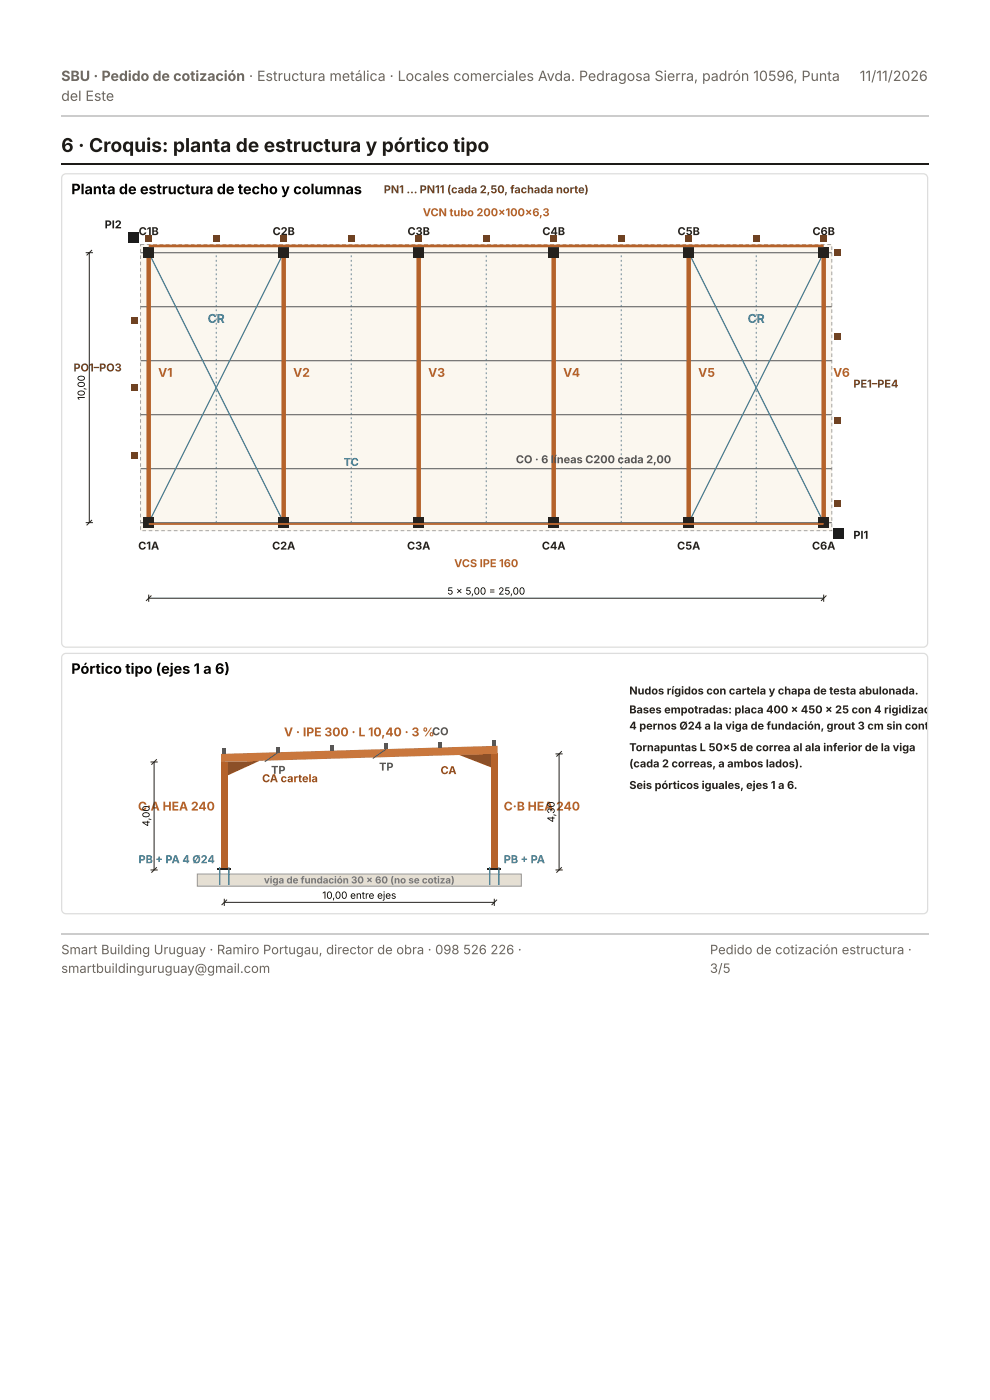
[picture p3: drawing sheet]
<svg xmlns="http://www.w3.org/2000/svg" width="210mm" height="297mm" viewBox="0 0 210 297" stroke-linecap="round" stroke-linejoin="round" font-family="sans-serif">
<path d="M13 24.7h184.1M13 198.3h184.1" fill="none" stroke="#ccc" stroke-width=".26"/>
<path d="M13 34.8h184.1" fill="none" stroke="#1d1b18" stroke-width=".26"/>
<path d="M13.4 37.2l.6-.3h182.1a.93 .93 0 0 1 .9 .9v98.7a.93 .93 0 0 1-.9 1h-182.1a.93 .93 0 0 1-.9-1v-98.7zM13.4 139l.6-.2h182.1a.93 .93 0 0 1 .9 .9v53.4a.93 .93 0 0 1-.9 1h-182.1a.93 .93 0 0 1-.9-1v-53.4z" fill="none" stroke="#ddd" stroke-width=".26"/>
<path d="M29.9 51.9h146.7v60.8h-146.7z" fill="#fbf7ef"/>
<path d="M31.2 51.9h.8v.1h-.8zM32.5 51.9h.8v.1h-.8zM33.9 51.9h.7v.1h-.7zM35.2 51.9h.8v.1h-.8zM36.5 51.9h.8v.1h-.8zM37.9 51.9h.7v.1h-.7zM39.2 51.9h.8v.1h-.8zM40.6 51.9h.7v.1h-.7zM41.9 51.9h.8v.1h-.8zM43.2 51.9h.8v.1h-.8zM44.6 51.9h.7v.1h-.7zM45.9 51.9h.8v.1h-.8zM47.2 51.9h.8v.1h-.8zM48.6 51.9h.8v.1h-.8zM49.9 51.9h.8v.1h-.8zM51.3 51.9h.7v.1h-.7zM52.6 51.9h.8v.1h-.8zM53.9 51.9h.8v.1h-.8zM55.3 51.9h.7v.1h-.7zM56.6 51.9h.8v.1h-.8zM58 51.9h.7v.1h-.7zM59.3 51.9h.8v.1h-.8zM60.6 51.9h.8v.1h-.8zM62 51.9h.7v.1h-.7zM63.3 51.9h.8v.1h-.8zM64.6 51.9h.8v.1h-.8zM66 51.9h.7v.1h-.7zM67.3 51.9h.8v.1h-.8zM68.7 51.9h.7v.1h-.7zM70 51.9h.8v.1h-.8zM71.3 51.9h.8v.1h-.8zM72.7 51.9h.7v.1h-.7zM74 51.9h.8v.1h-.8zM75.3 51.9h.8v.1h-.8zM76.7 51.9h.7v.1h-.7zM78 51.9h.8v.1h-.8zM79.4 51.9h.7v.1h-.7zM80.7 51.9h.8v.1h-.8zM82 51.9h.8v.1h-.8zM83.4 51.9h.7v.1h-.7zM84.7 51.9h.8v.1h-.8zM86 51.9h.8v.1h-.8zM87.4 51.9h.7v.1h-.7zM88.7 51.9h.8v.1h-.8zM90.1 51.9h.7v.1h-.7zM91.4 51.9h.8v.1h-.8zM92.7 51.9h.8v.1h-.8zM94.1 51.9h.7v.1h-.7zM95.4 51.9h.8v.1h-.8zM96.7 51.9h.8v.1h-.8zM98.1 51.9h.7v.1h-.7zM99.4 51.9h.8v.1h-.8zM100.8 51.9h.7v.1h-.7zM102.1 51.9h.8v.1h-.8zM103.4 51.9h.8v.1h-.8zM104.8 51.9h.7v.1h-.7zM106.1 51.9h.8v.1h-.8zM107.4 51.9h.8v.1h-.8zM108.8 51.9h.8v.1h-.8zM110.1 51.9h.8v.1h-.8zM111.5 51.9h.7v.1h-.7zM112.8 51.9h.8v.1h-.8zM114.1 51.9h.8v.1h-.8zM115.5 51.9h.7v.1h-.7zM116.8 51.9h.8v.1h-.8zM118.2 51.9h.7v.1h-.7zM119.5 51.9h.8v.1h-.8zM120.8 51.9h.8v.1h-.8zM122.2 51.9h.7v.1h-.7zM123.5 51.9h.8v.1h-.8zM124.8 51.9h.8v.1h-.8zM126.2 51.9h.7v.1h-.7zM127.5 51.9h.8v.1h-.8zM128.9 51.9h.7v.1h-.7zM130.2 51.9h.8v.1h-.8zM131.5 51.9h.8v.1h-.8zM132.9 51.9h.7v.1h-.7zM134.2 51.9h.8v.1h-.8zM135.5 51.9h.8v.1h-.8zM136.9 51.9h.7v.1h-.7zM138.2 51.9h.8v.1h-.8zM139.6 51.9h.7v.1h-.7zM140.9 51.9h.8v.1h-.8zM142.2 51.9h.8v.1h-.8zM143.6 51.9h.7v.1h-.7zM144.9 51.9h.8v.1h-.8zM146.2 51.9h.8v.1h-.8zM147.6 51.9h.7v.1h-.7zM148.9 51.9h.8v.1h-.8zM150.3 51.9h.7v.1h-.7zM151.6 51.9h.8v.1h-.8zM152.9 51.9h.8v.1h-.8zM154.3 51.9h.7v.1h-.7zM155.6 51.9h.8v.1h-.8zM156.9 51.9h.8v.1h-.8zM158.3 51.9h.8v.1h-.8zM159.6 51.9h.8v.1h-.8zM161 51.9h.7v.1h-.7zM162.3 51.9h.8v.1h-.8zM163.6 51.9h.8v.1h-.8zM165 51.9h.7v.1h-.7zM166.3 51.9h.8v.1h-.8zM167.7 51.9h.7v.1h-.7zM169 51.9h.8v.1h-.8zM170.3 51.9h.8v.1h-.8zM171.7 51.9h.7v.1h-.7zM173 51.9h.8v.1h-.8zM174.3 51.9h.8v.1h-.8zM175.7 51.9h.7v.1h-.7zM176.5 52.3h.2v.8h-.2zM176.5 53.7h.2v.7h-.2zM176.5 55h.2v.8h-.2zM176.5 56.3h.2v.8h-.2zM176.5 57.7h.2v.7h-.2zM176.5 59h.2v.8h-.2zM176.5 60.4h.2v.7h-.2zM176.5 61.7h.2v.8h-.2zM176.5 63h.2v.8h-.2zM176.5 64.4h.2v.7h-.2zM176.5 65.7h.2v.8h-.2zM176.5 67h.2v.8h-.2zM176.5 68.4h.2v.7h-.2zM176.5 69.7h.2v.8h-.2zM176.5 71.1h.2v.7h-.2zM176.5 72.4h.2v.8h-.2zM176.5 73.7h.2v.8h-.2zM176.5 75.1h.2v.7h-.2zM176.5 76.4h.2v.8h-.2zM176.5 77.7h.2v.8h-.2zM176.5 79.1h.2v.8h-.2zM176.5 80.4h.2v.8h-.2zM176.5 81.8h.2v.7h-.2zM176.5 83.1h.2v.8h-.2zM176.5 84.4h.2v.8h-.2zM176.5 85.8h.2v.7h-.2zM176.5 87.1h.2v.8h-.2zM176.5 88.5h.2v.7h-.2zM176.5 89.8h.2v.8h-.2zM176.5 91.1h.2v.8h-.2zM176.5 92.5h.2v.7h-.2zM176.5 93.8h.2v.8h-.2zM176.5 95.1h.2v.8h-.2zM176.5 96.5h.2v.7h-.2zM176.5 97.8h.2v.8h-.2zM176.5 99.2h.2v.7h-.2zM176.5 100.5h.2v.8h-.2zM176.5 101.8h.2v.8h-.2zM176.5 103.2h.2v.7h-.2zM176.5 104.5h.2v.8h-.2zM176.5 105.8h.2v.8h-.2zM176.5 107.2h.2v.7h-.2zM176.5 108.5h.2v.8h-.2zM176.5 109.9h.2v.7h-.2zM176.5 111.2h.2v.8h-.2zM176.1 112.6l.5 .1-.1-.2h.2v.3h-.6zM174.7 112.6h.8v.2h-.8zM173.4 112.6h.7v.2h-.7zM172 112.6h.8v.2h-.8zM170.7 112.6h.8v.2h-.8zM169.4 112.6h.7v.2h-.7zM168 112.6h.8v.2h-.8zM166.7 112.6h.8v.2h-.8zM165.4 112.6h.7v.2h-.7zM164 112.6h.8v.2h-.8zM162.7 112.6h.7v.2h-.7zM161.3 112.6h.8v.2h-.8zM160 112.6h.8v.2h-.8zM158.7 112.6h.7v.2h-.7zM157.3 112.6h.8v.2h-.8zM156 112.6h.8v.2h-.8zM154.7 112.6h.7v.2h-.7zM153.3 112.6h.8v.2h-.8zM152 112.6h.7v.2h-.7zM150.6 112.6h.8v.2h-.8zM149.3 112.6h.8v.2h-.8zM148 112.6h.7v.2h-.7zM146.6 112.6h.8v.2h-.8zM145.3 112.6h.8v.2h-.8zM144 112.6h.7v.2h-.7zM142.6 112.6h.8v.2h-.8zM141.3 112.6h.7v.2h-.7zM139.9 112.6h.8v.2h-.8zM138.6 112.6h.8v.2h-.8zM137.3 112.6h.7v.2h-.7zM135.9 112.6h.8v.2h-.8zM134.6 112.6h.8v.2h-.8zM133.3 112.6h.7v.2h-.7zM131.9 112.6h.8v.2h-.8zM130.6 112.6h.7v.2h-.7zM129.2 112.6h.8v.2h-.8zM127.9 112.6h.8v.2h-.8zM126.6 112.6h.7v.2h-.7zM125.2 112.6h.8v.2h-.8zM123.9 112.6h.7v.2h-.7zM122.5 112.6h.8v.2h-.8zM121.2 112.6h.8v.2h-.8zM119.9 112.6h.7v.2h-.7zM118.5 112.6h.8v.2h-.8zM117.2 112.6h.8v.2h-.8zM115.9 112.6h.7v.2h-.7zM114.5 112.6h.8v.2h-.8zM113.2 112.6h.7v.2h-.7zM111.8 112.6h.8v.2h-.8zM110.5 112.6h.8v.2h-.8zM109.2 112.6h.7v.2h-.7zM107.8 112.6h.8v.2h-.8zM106.5 112.6h.8v.2h-.8zM105.2 112.6h.7v.2h-.7zM103.8 112.6h.8v.2h-.8zM102.5 112.6h.7v.2h-.7zM101.1 112.6h.8v.2h-.8zM99.8 112.6h.8v.2h-.8zM98.5 112.6h.7v.2h-.7zM97.1 112.6h.8v.2h-.8zM95.8 112.6h.8v.2h-.8zM94.5 112.6h.7v.2h-.7zM93.1 112.6h.8v.2h-.8zM91.8 112.6h.7v.2h-.7zM90.4 112.6h.8v.2h-.8zM89.1 112.6h.8v.2h-.8zM87.8 112.6h.7v.2h-.7zM86.4 112.6h.8v.2h-.8zM85.1 112.6h.8v.2h-.8zM83.8 112.6h.7v.2h-.7zM82.4 112.6h.8v.2h-.8zM81.1 112.6h.7v.2h-.7zM79.7 112.6h.8v.2h-.8zM78.4 112.6h.8v.2h-.8zM77.1 112.6h.7v.2h-.7zM75.7 112.6h.8v.2h-.8zM74.4 112.6h.8v.2h-.8zM73 112.6h.8v.2h-.8zM71.7 112.6h.8v.2h-.8zM70.4 112.6h.7v.2h-.7zM69 112.6h.8v.2h-.8zM67.7 112.6h.8v.2h-.8zM66.4 112.6h.7v.2h-.7zM65 112.6h.8v.2h-.8zM63.7 112.6h.7v.2h-.7zM62.3 112.6h.8v.2h-.8zM61 112.6h.8v.2h-.8zM59.7 112.6h.7v.2h-.7zM58.3 112.6h.8v.2h-.8zM57 112.6h.8v.2h-.8zM55.7 112.6h.7v.2h-.7zM54.3 112.6h.8v.2h-.8zM53 112.6h.7v.2h-.7zM51.6 112.6h.8v.2h-.8zM50.3 112.6h.8v.2h-.8zM49 112.6h.7v.2h-.7zM47.6 112.6h.8v.2h-.8zM46.3 112.6h.8v.2h-.8zM45 112.6h.7v.2h-.7zM43.6 112.6h.8v.2h-.8zM42.3 112.6h.7v.2h-.7zM40.9 112.6h.8v.2h-.8zM39.6 112.6h.8v.2h-.8zM38.3 112.6h.7v.2h-.7zM36.9 112.6h.8v.2h-.8zM35.6 112.6h.8v.2h-.8zM34.3 112.6h.7v.2h-.7zM32.9 112.6h.8v.2h-.8zM31.6 112.6h.7v.2h-.7zM30.2 112.6h.8v.2h-.8zM29.8 111.8h.2v.7h-.2zM29.8 110.4h.2v.8h-.2zM29.8 109.1h.2v.8h-.2zM29.8 107.8h.2v.7h-.2zM29.8 106.4h.2v.8h-.2zM29.8 105.1h.2v.7h-.2zM29.8 103.7h.2v.8h-.2zM29.8 102.4h.2v.8h-.2zM29.8 101.1h.2v.7h-.2zM29.8 99.7h.2v.8h-.2zM29.8 98.4h.2v.8h-.2zM29.8 97.1h.2v.7h-.2zM29.8 95.7h.2v.8h-.2zM29.8 94.4h.2v.7h-.2zM29.8 93h.2v.8h-.2zM29.8 91.7h.2v.8h-.2zM29.8 90.4h.2v.7h-.2zM29.8 89h.2v.8h-.2zM29.8 87.7h.2v.8h-.2zM29.8 86.3h.2v.8h-.2zM29.8 85h.2v.8h-.2zM29.8 83.7h.2v.7h-.2zM29.8 82.3h.2v.8h-.2zM29.8 81h.2v.8h-.2zM29.8 79.7h.2v.7h-.2zM29.8 78.3h.2v.8h-.2zM29.8 77h.2v.7h-.2zM29.8 75.6h.2v.8h-.2zM29.8 74.3h.2v.8h-.2zM29.8 73h.2v.7h-.2zM29.8 71.6h.2v.8h-.2zM29.8 70.3h.2v.8h-.2zM29.8 69h.2v.7h-.2zM29.8 67.6h.2v.8h-.2zM29.8 66.3h.2v.7h-.2zM29.8 64.9h.2v.8h-.2zM29.8 63.6h.2v.8h-.2zM29.8 62.3h.2v.7h-.2zM29.8 60.9h.2v.8h-.2zM29.8 59.6h.2v.8h-.2zM29.8 58.3h.2v.7h-.2zM29.8 56.9h.2v.8h-.2zM29.8 55.6h.2v.7h-.2zM29.8 54.2h.2v.8h-.2zM29.8 52.9h.2v.8h-.2zM29.8 51.9h.8v.1l-.7-.1 .1 .4h-.2z" fill="#999"/>
<path d="M29.9 53.7h146.7M29.9 76.6h146.7M29.9 65.1h146.7M29.9 99.5h146.7M29.9 88.1h146.7M29.9 111h146.7" fill="none" stroke="#777" stroke-width=".27"/>
<g fill="#2f6f86">
<path d="M45.8 110.6h.2v.4h-.2zM45.8 109.7h.2v.3h-.2zM45.8 108.7h.2v.4h-.2zM45.8 107.8h.2v.3h-.2zM45.8 106.8h.2v.4h-.2zM45.8 105.8h.2v.4h-.2zM45.8 104.9h.2v.4h-.2zM45.8 103.9h.2v.4h-.2zM45.8 103h.2v.4h-.2zM45.8 102h.2v.4h-.2zM45.8 101.1h.2v.3h-.2zM45.8 100.1h.2v.4h-.2zM45.8 99.2h.2v.3h-.2zM45.8 98.2h.2v.4h-.2zM45.8 97.2h.2v.4h-.2zM45.8 96.3h.2v.4h-.2zM45.8 95.3h.2v.4h-.2zM45.8 94.4h.2v.4h-.2zM45.8 93.4h.2v.4h-.2zM45.8 92.5h.2v.3h-.2zM45.8 91.5h.2v.4h-.2zM45.8 90.6h.2v.3h-.2zM45.8 89.6h.2v.4h-.2zM45.8 88.6h.2v.4h-.2zM45.8 87.7h.2v.4h-.2zM45.8 86.7h.2v.4h-.2zM45.8 85.8h.2v.4h-.2zM45.8 84.8h.2v.4h-.2zM45.8 83.9h.2v.3h-.2zM45.8 82.9h.2v.4h-.2zM45.8 82h.2v.3h-.2zM45.8 81h.2v.4h-.2zM45.8 80h.2v.4h-.2zM45.8 79.1h.2v.4h-.2zM45.8 78.1h.2v.4h-.2zM45.8 77.2h.2v.4h-.2zM45.8 76.2h.2v.4h-.2zM45.8 75.3h.2v.3h-.2zM45.8 74.3h.2v.4h-.2zM45.8 73.4h.2v.3h-.2zM45.8 72.4h.2v.4h-.2zM45.8 71.4h.2v.4h-.2zM45.8 70.5h.2v.4h-.2zM45.8 69.5h.2v.4h-.2zM45.8 68.6h.2v.4h-.2zM45.8 67.6h.2v.4h-.2zM45.8 66.7h.2v.3h-.2zM45.8 65.7h.2v.4h-.2zM45.8 64.8h.2v.3h-.2zM45.8 63.8h.2v.4h-.2zM45.8 62.8h.2v.4h-.2zM45.8 61.9h.2v.4h-.2zM45.8 60.9h.2v.4h-.2zM45.8 60h.2v.4h-.2zM45.8 59h.2v.4h-.2zM45.8 58.1h.2v.3h-.2zM45.8 57.1h.2v.4h-.2zM45.8 56.2h.2v.3h-.2zM45.8 55.2h.2v.4h-.2zM45.8 54.2h.2v.4h-.2z"/>
<path d="M74.5 110.6h.2v.4h-.2zM74.5 109.7h.2v.3h-.2zM74.5 108.7h.2v.4h-.2zM74.5 107.8h.2v.3h-.2zM74.5 106.8h.2v.4h-.2zM74.5 105.8h.2v.4h-.2zM74.5 104.9h.2v.4h-.2zM74.5 103.9h.2v.4h-.2zM74.5 103h.2v.4h-.2zM74.5 102h.2v.4h-.2zM74.5 101.1h.2v.3h-.2zM74.5 100.1h.2v.4h-.2zM74.5 99.2h.2v.3h-.2zM74.5 98.2h.2v.4h-.2zM74.5 97.2h.2v.4h-.2zM74.5 96.3h.2v.4h-.2zM74.5 95.3h.2v.4h-.2zM74.5 94.4h.2v.4h-.2zM74.5 93.4h.2v.4h-.2zM74.5 92.5h.2v.3h-.2zM74.5 91.5h.2v.4h-.2zM74.5 90.6h.2v.3h-.2zM74.5 89.6h.2v.4h-.2zM74.5 88.6h.2v.4h-.2zM74.5 87.7h.2v.4h-.2zM74.5 86.7h.2v.4h-.2zM74.5 85.8h.2v.4h-.2zM74.5 84.8h.2v.4h-.2zM74.5 83.9h.2v.3h-.2zM74.5 82.9h.2v.4h-.2zM74.5 82h.2v.3h-.2zM74.5 81h.2v.4h-.2zM74.5 80h.2v.4h-.2zM74.5 79.1h.2v.4h-.2zM74.5 78.1h.2v.4h-.2zM74.5 77.2h.2v.4h-.2zM74.5 76.2h.2v.4h-.2zM74.5 75.3h.2v.3h-.2zM74.5 74.3h.2v.4h-.2zM74.5 73.4h.2v.3h-.2zM74.5 72.4h.2v.4h-.2zM74.5 71.4h.2v.4h-.2zM74.5 70.5h.2v.4h-.2zM74.5 69.5h.2v.4h-.2zM74.5 68.6h.2v.4h-.2zM74.5 67.6h.2v.4h-.2zM74.5 66.7h.2v.3h-.2zM74.5 65.7h.2v.4h-.2zM74.5 64.8h.2v.3h-.2zM74.5 63.8h.2v.4h-.2zM74.5 62.8h.2v.4h-.2zM74.5 61.9h.2v.4h-.2zM74.5 60.9h.2v.4h-.2zM74.5 60h.2v.4h-.2zM74.5 59h.2v.4h-.2zM74.5 58.1h.2v.3h-.2zM74.5 57.1h.2v.4h-.2zM74.5 56.2h.2v.3h-.2zM74.5 55.2h.2v.4h-.2zM74.5 54.2h.2v.4h-.2z"/>
<path d="M103.2 110.6h.1v.4h-.1zM103.2 109.7h.1v.3h-.1zM103.2 108.7h.1v.4h-.1zM103.2 107.8h.1v.3h-.1zM103.2 106.8h.1v.4h-.1zM103.2 105.8h.1v.4h-.1zM103.2 104.9h.1v.4h-.1zM103.2 103.9h.1v.4h-.1zM103.2 103h.1v.4h-.1zM103.2 102h.1v.4h-.1zM103.2 101.1h.1v.3h-.1zM103.2 100.1h.1v.4h-.1zM103.2 99.2h.1v.3h-.1zM103.2 98.2h.1v.4h-.1zM103.2 97.2h.1v.4h-.1zM103.2 96.3h.1v.4h-.1zM103.2 95.3h.1v.4h-.1zM103.2 94.4h.1v.4h-.1zM103.2 93.4h.1v.4h-.1zM103.2 92.5h.1v.3h-.1zM103.2 91.5h.1v.4h-.1zM103.2 90.6h.1v.3h-.1zM103.2 89.6h.1v.4h-.1zM103.2 88.6h.1v.4h-.1zM103.2 87.7h.1v.4h-.1zM103.2 86.7h.1v.4h-.1zM103.2 85.8h.1v.4h-.1zM103.2 84.8h.1v.4h-.1zM103.2 83.9h.1v.3h-.1zM103.2 82.9h.1v.4h-.1zM103.2 82h.1v.3h-.1zM103.2 81h.1v.4h-.1zM103.2 80h.1v.4h-.1zM103.2 79.1h.1v.4h-.1zM103.2 78.1h.1v.4h-.1zM103.2 77.2h.1v.4h-.1zM103.2 76.2h.1v.4h-.1zM103.2 75.3h.1v.3h-.1zM103.2 74.3h.1v.4h-.1zM103.2 73.4h.1v.3h-.1zM103.2 72.4h.1v.4h-.1zM103.2 71.4h.1v.4h-.1zM103.2 70.5h.1v.4h-.1zM103.2 69.5h.1v.4h-.1zM103.2 68.6h.1v.4h-.1zM103.2 67.6h.1v.4h-.1zM103.2 66.7h.1v.3h-.1zM103.2 65.7h.1v.4h-.1zM103.2 64.8h.1v.3h-.1zM103.2 63.8h.1v.4h-.1zM103.2 62.8h.1v.4h-.1zM103.2 61.9h.1v.4h-.1zM103.2 60.9h.1v.4h-.1zM103.2 60h.1v.4h-.1zM103.2 59h.1v.4h-.1zM103.2 58.1h.1v.3h-.1zM103.2 57.1h.1v.4h-.1zM103.2 56.2h.1v.3h-.1zM103.2 55.2h.1v.4h-.1zM103.2 54.2h.1v.4h-.1z"/>
<path d="M131.8 110.6h.2v.4h-.2zM131.8 109.7h.2v.3h-.2zM131.8 108.7h.2v.4h-.2zM131.8 107.8h.2v.3h-.2zM131.8 106.8h.2v.4h-.2zM131.8 105.8h.2v.4h-.2zM131.8 104.9h.2v.4h-.2zM131.8 103.9h.2v.4h-.2zM131.8 103h.2v.4h-.2zM131.8 102h.2v.4h-.2zM131.8 101.1h.2v.3h-.2zM131.8 100.1h.2v.4h-.2zM131.8 99.2h.2v.3h-.2zM131.8 98.2h.2v.4h-.2zM131.8 97.2h.2v.4h-.2zM131.8 96.3h.2v.4h-.2zM131.8 95.3h.2v.4h-.2zM131.8 94.4h.2v.4h-.2zM131.8 93.4h.2v.4h-.2zM131.8 92.5h.2v.3h-.2zM131.8 91.5h.2v.4h-.2zM131.8 90.6h.2v.3h-.2zM131.8 89.6h.2v.4h-.2zM131.8 88.6h.2v.4h-.2zM131.8 87.7h.2v.4h-.2zM131.8 86.7h.2v.4h-.2zM131.8 85.8h.2v.4h-.2zM131.8 84.8h.2v.4h-.2zM131.8 83.9h.2v.3h-.2zM131.8 82.9h.2v.4h-.2zM131.8 82h.2v.3h-.2zM131.8 81h.2v.4h-.2zM131.8 80h.2v.4h-.2zM131.8 79.1h.2v.4h-.2zM131.8 78.1h.2v.4h-.2zM131.8 77.2h.2v.4h-.2zM131.8 76.2h.2v.4h-.2zM131.8 75.3h.2v.3h-.2zM131.8 74.3h.2v.4h-.2zM131.8 73.4h.2v.3h-.2zM131.8 72.4h.2v.4h-.2zM131.8 71.4h.2v.4h-.2zM131.8 70.5h.2v.4h-.2zM131.8 69.5h.2v.4h-.2zM131.8 68.6h.2v.4h-.2zM131.8 67.6h.2v.4h-.2zM131.8 66.7h.2v.3h-.2zM131.8 65.7h.2v.4h-.2zM131.8 64.8h.2v.3h-.2zM131.8 63.8h.2v.4h-.2zM131.8 62.8h.2v.4h-.2zM131.8 61.9h.2v.4h-.2zM131.8 60.9h.2v.4h-.2zM131.8 60h.2v.4h-.2zM131.8 59h.2v.4h-.2zM131.8 58.1h.2v.3h-.2zM131.8 57.1h.2v.4h-.2zM131.8 56.2h.2v.3h-.2zM131.8 55.2h.2v.4h-.2zM131.8 54.2h.2v.4h-.2z"/>
<path d="M160.5 110.6h.2v.4h-.2zM160.5 109.7h.2v.3h-.2zM160.5 108.7h.2v.4h-.2zM160.5 107.8h.2v.3h-.2zM160.5 106.8h.2v.4h-.2zM160.5 105.8h.2v.4h-.2zM160.5 104.9h.2v.4h-.2zM160.5 103.9h.2v.4h-.2zM160.5 103h.2v.4h-.2zM160.5 102h.2v.4h-.2zM160.5 101.1h.2v.3h-.2zM160.5 100.1h.2v.4h-.2zM160.5 99.2h.2v.3h-.2zM160.5 98.2h.2v.4h-.2zM160.5 97.2h.2v.4h-.2zM160.5 96.3h.2v.4h-.2zM160.5 95.3h.2v.4h-.2zM160.5 94.4h.2v.4h-.2zM160.5 93.4h.2v.4h-.2zM160.5 92.5h.2v.3h-.2zM160.5 91.5h.2v.4h-.2zM160.5 90.6h.2v.3h-.2zM160.5 89.6h.2v.4h-.2zM160.5 88.6h.2v.4h-.2zM160.5 87.7h.2v.4h-.2zM160.5 86.7h.2v.4h-.2zM160.5 85.8h.2v.4h-.2zM160.5 84.8h.2v.4h-.2zM160.5 83.9h.2v.3h-.2zM160.5 82.9h.2v.4h-.2zM160.5 82h.2v.3h-.2zM160.5 81h.2v.4h-.2zM160.5 80h.2v.4h-.2zM160.5 79.1h.2v.4h-.2zM160.5 78.1h.2v.4h-.2zM160.5 77.2h.2v.4h-.2zM160.5 76.2h.2v.4h-.2zM160.5 75.3h.2v.3h-.2zM160.5 74.3h.2v.4h-.2zM160.5 73.4h.2v.3h-.2zM160.5 72.4h.2v.4h-.2zM160.5 71.4h.2v.4h-.2zM160.5 70.5h.2v.4h-.2zM160.5 69.5h.2v.4h-.2zM160.5 68.6h.2v.4h-.2zM160.5 67.6h.2v.4h-.2zM160.5 66.7h.2v.3h-.2zM160.5 65.7h.2v.4h-.2zM160.5 64.8h.2v.3h-.2zM160.5 63.8h.2v.4h-.2zM160.5 62.8h.2v.4h-.2zM160.5 61.9h.2v.4h-.2zM160.5 60.9h.2v.4h-.2zM160.5 60h.2v.4h-.2zM160.5 59h.2v.4h-.2zM160.5 58.1h.2v.3h-.2zM160.5 57.1h.2v.4h-.2zM160.5 56.2h.2v.3h-.2zM160.5 55.2h.2v.4h-.2zM160.5 54.2h.2v.4h-.2z"/>
</g>
<path d="M31.6 53.7l28.6 57.3M60.2 53.7l-28.6 57.3M146.2 53.7l28.7 57.3M174.9 53.7l-28.7 57.3" fill="none" stroke="#2f6f86" stroke-width=".25"/>
<path d="M31.6 53.7v57.3" fill="none" stroke="#b5622a" stroke-width=".96" stroke-linecap="butt"/>
<g fill="#24211d">
<path d="M30.4 109.9h2.3v2.2h-2.3z"/>
<path d="M30.4 52.5h2.3v2.3h-2.3z"/>
</g>
<path d="M60.2 53.7v57.3" fill="none" stroke="#b5622a" stroke-width=".96" stroke-linecap="butt"/>
<g fill="#24211d">
<path d="M59.1 109.9h2.3v2.2h-2.3z"/>
<path d="M59.1 52.5h2.3v2.3h-2.3z"/>
</g>
<path d="M88.9 53.7v57.3" fill="none" stroke="#b5622a" stroke-width=".96" stroke-linecap="butt"/>
<g fill="#24211d">
<path d="M87.8 109.9h2.3v2.2h-2.3z"/>
<path d="M87.8 52.5h2.3v2.3h-2.3z"/>
</g>
<path d="M117.6 53.7v57.3" fill="none" stroke="#b5622a" stroke-width=".96" stroke-linecap="butt"/>
<g fill="#24211d">
<path d="M116.4 109.9h2.3v2.2h-2.3z"/>
<path d="M116.4 52.5h2.3v2.3h-2.3z"/>
</g>
<path d="M146.2 53.7v57.3" fill="none" stroke="#b5622a" stroke-width=".96" stroke-linecap="butt"/>
<g fill="#24211d">
<path d="M145.1 109.9h2.3v2.2h-2.3z"/>
<path d="M145.1 52.5h2.3v2.3h-2.3z"/>
</g>
<path d="M174.9 53.7v57.3" fill="none" stroke="#b5622a" stroke-width=".96" stroke-linecap="butt"/>
<g fill="#24211d">
<path d="M173.8 109.9h2.3v2.2h-2.3z"/>
<path d="M173.8 52.5h2.3v2.3h-2.3z"/>
</g>
<path d="M31.6 52.2h143.3" fill="none" stroke="#b5622a" stroke-width=".57"/>
<path d="M31.6 111.3h143.3" fill="none" stroke="#b5622a" stroke-width=".38"/>
<g fill="#6f4222">
<path d="M30.9 50h1.4v1.4h-1.4z"/>
<path d="M45.2 50h1.4v1.4h-1.4z"/>
<path d="M59.6 50h1.3v1.4h-1.3z"/>
<path d="M73.9 50h1.4v1.4h-1.4z"/>
<path d="M88.2 50h1.4v1.4h-1.4z"/>
<path d="M102.6 50h1.3v1.4h-1.3z"/>
<path d="M116.9 50h1.4v1.4h-1.4z"/>
<path d="M131.2 50h1.4v1.4h-1.4z"/>
<path d="M145.6 50h1.3v1.4h-1.3z"/>
<path d="M159.9 50h1.4v1.4h-1.4z"/>
<path d="M174.2 50h1.4v1.4h-1.4z"/>
<path d="M177.2 106.3h1.4v1.4h-1.4z"/>
<path d="M177.2 88.5h1.4v1.4h-1.4z"/>
<path d="M177.2 70.8h1.4v1.3h-1.4z"/>
<path d="M177.2 53h1.4v1.4h-1.4z"/>
<path d="M27.9 96h1.4v1.4h-1.4z"/>
<path d="M27.9 81.6h1.4v1.4h-1.4z"/>
<path d="M27.9 67.3h1.4v1.4h-1.4z"/>
</g>
<g fill="#1c1c1c">
<path d="M176.9 112.1h2.3v2.3h-2.3z"/>
<path d="M27.3 49.4h2.3v2.3h-2.3z"/>
</g>
<path d="M18.2 53.7h1.5M19 53.7v57.3M19.5 53.1l-1.1 1.1M18.2 111h1.5M19.5 110.4l-1.1 1.2M31.6 127.1h143.3M31.6 126.3v1.5M32.2 126.5l-1.2 1.1M174.9 126.3v1.5M175.5 126.5l-1.2 1.1" fill="none" stroke="#24211d" stroke-width=".21"/>
<path d="M41.9 185.6h68.8v2.6h-68.8z" fill="#e5dfd3"/>
<path d="M41.9 185.6h68.8v2.6h-68.8z" fill="none" stroke="#999" stroke-width=".21"/>
<g fill="#b5622a">
<path d="M46.9 161.8h1.4v23h-1.4z"/>
<path d="M104.3 160.1h1.4v24.7h-1.4z"/>
</g>
<path d="M46.9 160.1l58.8-1.7v1.7l-58.8 1.7z" fill="#c9773d"/>
<g fill="#8d4a1e">
<path d="M48.3 161.8l6.8-.2-6.8 3.1z"/>
<path d="M97.5 160.3l6.8-.2v2.9z"/>
</g>
<g fill="#555">
<path d="M47.3 159h.7v1.1h-.7z"/>
<path d="M58.8 158.6h.6v1.2h-.6z"/>
<path d="M70.2 158.3h.7v1.1h-.7z"/>
<path d="M81.7 157.9h.7v1.2h-.7z"/>
<path d="M93.2 157.6h.6v1.1h-.6z"/>
<path d="M104.6 157.3h.7v1.1h-.7z"/>
</g>
<path d="M59.1 159.8l-2.9 2M82 159.1l-2.8 2" fill="none" stroke="#555" stroke-width=".23"/>
<path d="M46.2 184.7h2.9M103.5 184.7h2.9" fill="none" stroke="#24211d" stroke-width=".23"/>
<path d="M46.7 184.2v3.7M48.6 184.2v3.7M104 184.2v3.7M105.9 184.2v3.7" fill="none" stroke="#2f6f86" stroke-width=".29"/>
<g fill="none" stroke="#24211d" stroke-width=".21">
<path d="M119.3 159.5l-1.1 1.2M32 161.8h1.5M32.7 161.8v23M33.3 161.3l-1.2 1.1M118 160.1h1.5M118.7 160.1v24.7M32 184.8h1.5M33.3 184.2l-1.2 1.1M47.6 191.7h57.4M47.6 190.9v1.5M48.2 191.1l-1.1 1.1M105 190.9v1.5"/>
<path d="M105.5 191.1l-1.1 1.1M118 184.8h1.5M119.3 184.2l-1.1 1.1"/>
</g>
<text font-size="4.1" fill="#1d1b18" x="13" y="32.3">6 · Croquis: planta de estructura y pórtico tipo</text>
<g font-size="3.1">
<text x="15.1" y="41.2">Planta de estructura de techo y columnas</text>
<text x="15.1" y="143.1">Pórtico tipo (ejes 1 a 6)</text>
</g>
<g font-size="3" fill="#6c655c">
<text x="13" y="17.2">SBU · Pedido de cotización · Estructura metálica · Locales comerciales Avda. Pedragosa Sierra, padrón 10596, Punta</text>
<text x="182.6" y="17.2">11/11/2026</text>
<text x="13" y="21.4">del Este</text>
</g>
<g font-size="2.8" fill="#6c655c">
<text x="13" y="202.7">Smart Building Uruguay · Ramiro Portugau, director de obra · 098</text>
<text x="98.3" y="202.7">526</text>
<text x="104.1" y="202.7">226 ·</text>
<text x="150.8" y="202.7">Pedido de cotización estructura ·</text>
<text x="13" y="206.6">smartbuildinguruguay@gmail.com</text>
<text x="150.8" y="206.6">3/5</text>
</g>
<g font-size="2.6" fill="#2f6f86">
<text x="44.1" y="68.6">CR</text>
<text x="158.8" y="68.6">CR</text>
</g>
<g font-size="2.6" fill="#b5622a">
<text x="33.6" y="80">V1</text>
<text x="62.2" y="80">V2</text>
<text x="90.9" y="80">V3</text>
<text x="119.6" y="80">V4</text>
<text x="148.3" y="80">V5</text>
<text x="176.9" y="80">V6</text>
<text x="60.3" y="156.4">V · IPE 300 · L 10,40 · 3 %CO</text>
<text x="29.3" y="172.2">C·A HEA 240</text>
<text x="107" y="172.2">C·B HEA 240</text>
</g>
<g font-size="2.3" fill="#6f4222">
<text x="81.5" y="41.1">PN1 … PN11 (cada 2,50, fachada norte)</text>
<text x="15.6" y="78.9">PO1–PO3</text>
<text x="181.2" y="82.3">PE1–PE4</text>
</g>
<g font-size="2.3" fill="#b5622a">
<text x="89.8" y="45.9">VCN tubo 200×100×6,3</text>
<text x="96.4" y="120.5">VCS IPE 160</text>
</g>
<g font-size="2.3" fill="#1c1c1c">
<text x="22.2" y="48.5">PI2</text>
<text x="181.2" y="114.4">PI1</text>
</g>
<g font-size="2.3" fill="#24211d">
<text x="29.4" y="49.9">C1B</text>
<text x="57.9" y="49.9">C2B</text>
<text x="86.5" y="49.9">C3B</text>
<text x="115.2" y="49.9">C4B</text>
<text x="143.9" y="49.9">C5B</text>
<text x="172.5" y="49.9">C6B</text>
<text x="29.3" y="116.7">C1A</text>
<text x="57.8" y="116.7">C2A</text>
<text x="86.4" y="116.7">C3A</text>
<text x="115.1" y="116.7">C4A</text>
<text x="143.8" y="116.7">C5A</text>
<text x="172.4" y="116.7">C6A</text>
<text x="133.6" y="147.5">Nudos rígidos con cartela y chapa de testa abulonada.</text>
<text x="133.6" y="151.5">Bases empotradas: placa 400 × 450 × 25 con 4 rigidizad</text>
<text x="133.6" y="155">4 pernos Ø24 a la viga de fundación, grout 3 cm sin cont</text>
<text x="133.6" y="159.5">Tornapuntas L 50×5 de correa al ala inferior de la viga</text>
<text x="133.6" y="163">(cada 2 correas, a ambos lados).</text>
<text x="133.6" y="167.6">Seis pórticos iguales, ejes 1 a 6.</text>
</g>
<g font-size="2.3" fill="#2f6f86">
<text x="73" y="99">TC</text>
<text x="29.4" y="183.3">PB</text>
<text x="33" y="183.3">+ PA 4 Ø24</text>
<text x="107" y="183.3">PB + PA</text>
</g>
<g font-size="2.3" fill="#555">
<text x="109.6" y="98.4">CO · 6 l</text>
<text x="117.6" y="98.4">í</text>
<text x="118.2" y="98.4">neas C200 cada 2,00</text>
<text x="57.6" y="164.4">TP</text>
<text x="80.5" y="163.7">TP</text>
</g>
<g font-size="2.3" fill="#8d4a1e">
<text x="55.7" y="166.1">CA cartela</text>
<text x="93.6" y="164.4">CA</text>
</g>
<g font-size="2.1">
<text x="18" y="85" transform="rotate(-90 18 85)">10,00</text>
<text x="95" y="126.3">5 × 5,00 = 25,00</text>
<text x="31.8" y="175.6" transform="rotate(-90 31.8 175.6)">4,00</text>
<text x="117.8" y="174.7" transform="rotate(-90 117.8 174.7)">4,30</text>
<text x="68.4" y="190.9">10,00 entre ejes</text>
</g>
<text font-size="2.1" fill="#777" x="56" y="187.6">viga de fundación 30 × 60 (no se cotiza)</text>
</svg>
